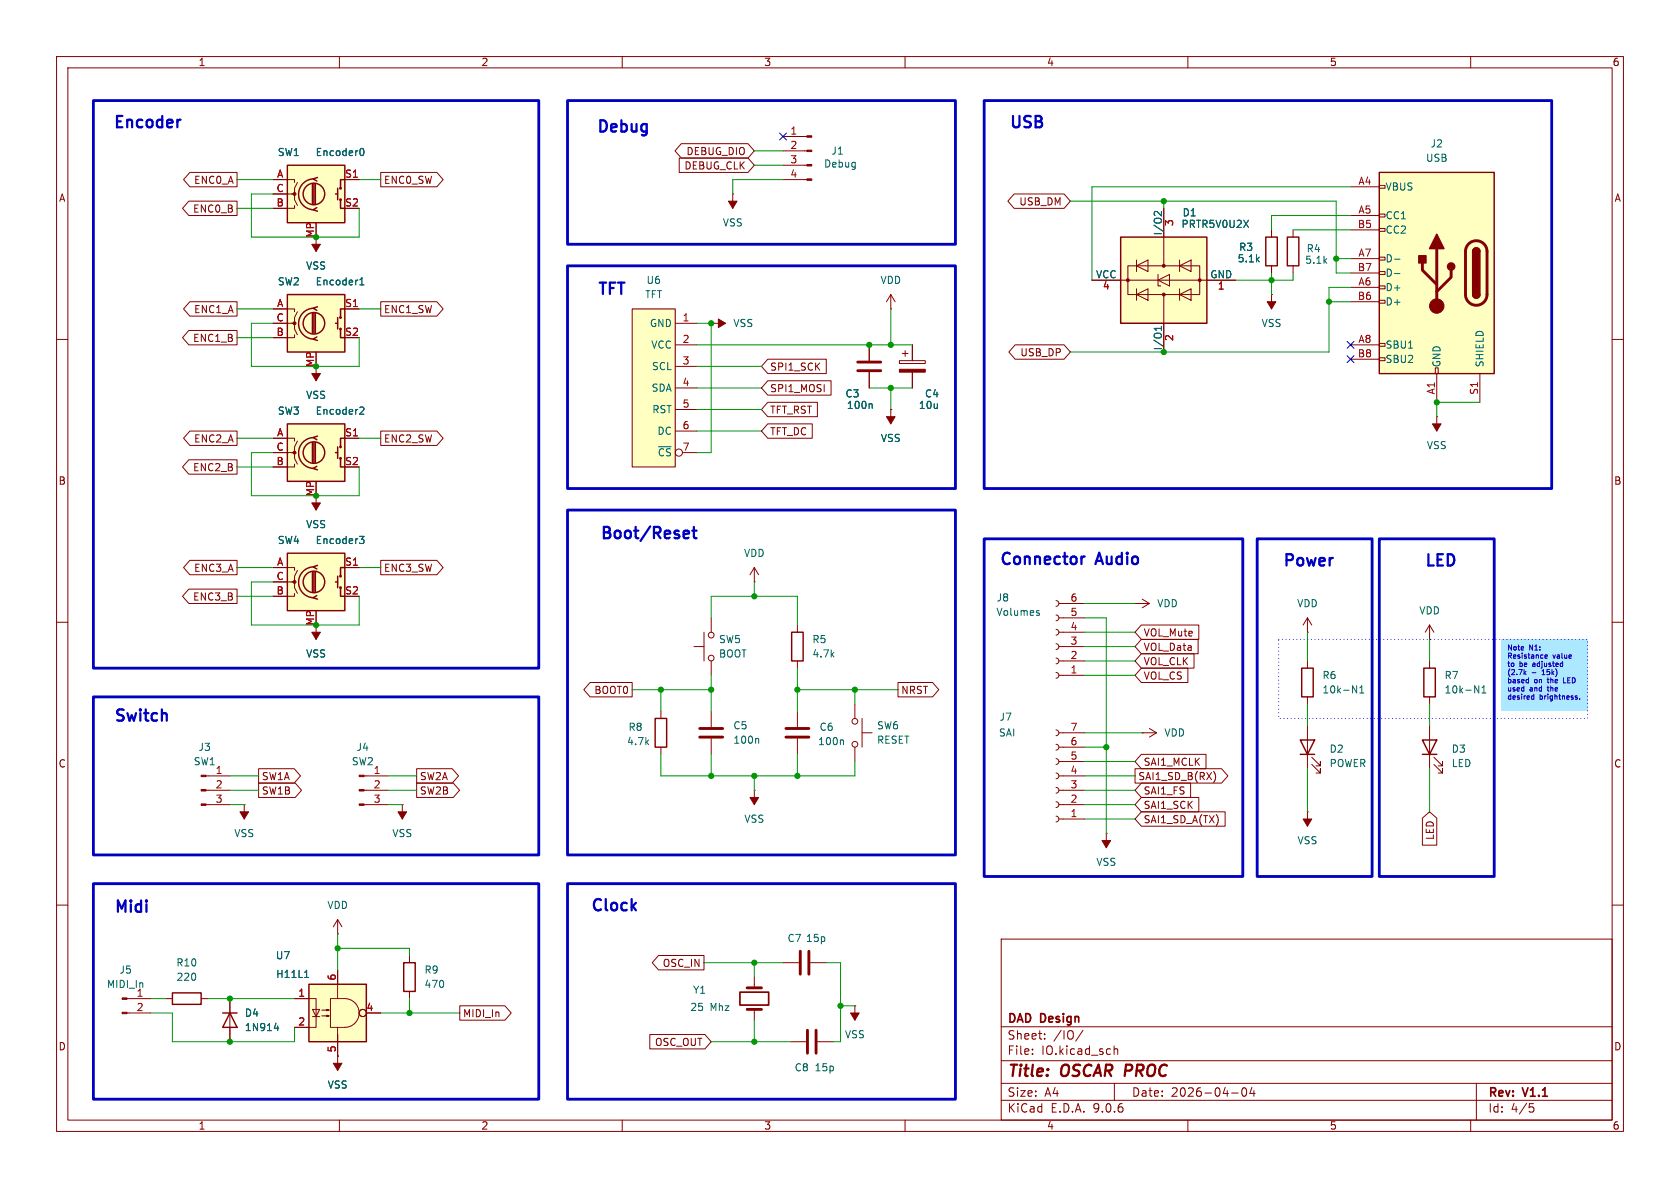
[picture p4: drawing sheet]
<svg xmlns="http://www.w3.org/2000/svg" width="297mm" height="210mm" viewBox="0 0 297 210" stroke-linecap="round" stroke-linejoin="round" font-family="sans-serif">
<g fill="none" stroke="#840000" stroke-width=".18">
<path d="M10 10h277v190h-277zM12 12h273v186h-273zM60 10v2M110 10v2M160 10v2M210 10v2M260 10v2M10 60h2M285 60h2M10 110h2M285 110h2M10 160h2"/>
<path d="M177 166h108v32h-108zM285 160h2M60 198v2M110 198v2M160 198v2M177 194.5h108M177 191.5h108M177 187.5h108M177 181.5h108M182.5 186.3v.1M182.5 185.5v.1M184.7 183.6v.1"/>
<path d="M184.7 182.8v.1M191.5 182.1l-1.3 2M197 184.9v1.5M197 185.5l.2-.1 .3 .1 .1 .9M197 191.5v3M210 198v2M217.7 193.2h1.2M219.7 192.4l.2-.1a.81 .81 0 0 1 .6 .6 .81 .81 0 0 1-.3 .8l-.2 .1a.81 .81 0 0 1-.3-1.4zM221.3 192.2l-.3 1.1h.9M221.7 192.8v1M260 198v2M261 191.5v6.5"/>
<path d="M270.4 195.1h.7M270.5 195.7h.4l.3 .3-.2 .5-.5 .1"/>
</g>
<path d="M265.4 113h15.3v12.7h-15.3z" fill="#ace8ff"/>
<path d="M142.7 182.1v4.1M144.3 182.1v4.1" fill="none" stroke="#840000" stroke-width=".51"/>
<path d="M139.7 184.2h2.8M144.5 184.2h2.8" fill="none" stroke="#840000" stroke-width=".18"/>
<path d="M243.8 30.5h20.4v35.5h-20.4z" fill="#ffffc2"/>
<g fill="none" stroke="#840000" stroke-width=".18">
<path d="M238.8 33h5M238.8 38.1h5M243.8 32.8h1.1v.5h-1.1zM243.8 37.8h1.1v.6h-1.1zM224.8 52.1h.1M224.8 40.6v1.3M224.8 47v1.3M224.8 52.1v2.5M228.6 40.6v1.3M228.6 47v1.3M238.8 40.6h5M238.8 45.7h5"/>
<path d="M238.8 48.3h5M238.8 50.8h5M238.8 53.3h5M243.8 40.4h1.1v.5h-1.1zM243.8 45.5h1.1v.5h-1.1zM243.8 48h1.1v.5h-1.1zM243.8 50.5h1.1v.6h-1.1zM243.8 53.1h1.1v.5h-1.1zM238.8 61h5M238.8 63.5h5M243.8 60.7h1.1v.5h-1.1zM243.8 63.2h1.1v.6h-1.1z"/>
<path d="M253.7 65h.6v1h-.6zM254 66v5.1M261.6 66v5.1M125.7 125.7v2.8M125.7 130.6v2.8"/>
</g>
<path d="M243.8 30.5h20.4v35.5h-20.4zM223.8 41.9h2v5.1h-2zM227.6 41.9h2v5.1h-2zM260.3 44.5a.64 .64 0 0 1 .7-.7 .64 .64 0 0 1 .6 .7M260.3 52.1a.64 .64 0 0 0 .7 .6 .64 .64 0 0 0 .6-.6" fill="none" stroke="#840000" stroke-width=".25"/>
<path d="M251.5 46.5v1.3l2.5 2.5M254 43.9v10.2M256.5 47.8v1.2l-2.5 2.6M259.6 43.1a1.91 1.91 0 0 1 2.1-.4 1.91 1.91 0 0 1 1.2 1.8v7.6a1.91 1.91 0 0 1-1.9 1.9 1.91 1.91 0 0 1-1.9-1.9v-7.8l.2-.6zM123.7 128.8h4.1M123.7 130.3h4.1" fill="none" stroke="#840000" stroke-width=".51"/>
<g fill="#840000" stroke="#840000" stroke-width=".25">
<path d="M260.3 44.5h1.3v7.6h-1.3z"/>
<path d="M260.5 44a.64 .64 0 0 1 .7-.1 .64 .64 0 0 1 .4 .6h-1.3z"/>
<path d="M260.3 52.1h1.3a.64 .64 0 0 1-.6 .6 .64 .64 0 0 1-.7-.6z"/>
<path d="M254 41.4l1.3 2.5h-2.6z"/>
<path d="M250.8 45.2h1.3v1.3h-1.3z"/>
<circle cx="256.5" cy="47.1" r=".63"/>
</g>
<g fill="#840000" stroke="#840000" stroke-width=".18">
<path d="M224 53.3h1.6l-.8 1.3z"/>
<circle cx="254" cy="54.1" r="1.27"/>
</g>
<path d="M246.5 45.8h1M246.5 48.4h1M133.9 130.5l.2 .2v.7" fill="none" stroke="#006464" stroke-width=".18"/>
<path d="M111.8 54.6h7.6v28h-7.6z" fill="#ffffc2"/>
<g fill="none" stroke="#840000" stroke-width=".18">
<path d="M111.8 54.6h7.6v28h-7.6zM119.4 57.2h3.8M119.4 61h3.8M119.4 64.8h3.8M119.4 68.6h3.8M119.4 72.4h3.8M119.4 76.2h3.8M157.5 72.4h.1M157.5 72.4v2.5M120.6 80h2.6M133.3 102.9h.1M133.3 100.3l-.7 1.3"/>
<path d="M133.3 100.3l.8 1.3M133.3 100.3v2.6M116.8 125.7v1.3M116.8 132.1v1.3M133.3 139.7h.1M133.3 139.7v2.5M151.1 177.8h.1M151.1 177.8v2.5"/>
</g>
<g fill="#840000" stroke="#840000" stroke-width=".18">
<path d="M132.6 141h1.5l-.8 1.2z"/>
<path d="M156.7 73.7h1.5l-.7 1.2z"/>
<path d="M150.4 179.1h1.5l-.8 1.2z"/>
</g>
<path d="M115.8 127h2.1v5.1h-2.1z" fill="none" stroke="#840000" stroke-width=".25"/>
<path d="M54.6 174h10.2v10.2h-10.2z" fill="#ffffc2"/>
<path d="M54.6 174h10.2v10.2h-10.2z" fill="none" stroke="#840000" stroke-width=".25"/>
<g fill="none" stroke="#840000" stroke-width=".18">
<path d="M151.1 124.5v2.5M151.1 132.1v2.5M152.4 129.5h1.8M152.4 127v5.1M52.1 176.5h3.8v5.1h-3.8M55.2 178.4h1.3l-.6 1.3zM55.2 179.7h1.3M56.9 178.6h1.3l-.4 .1v-.3l.4 .2M56.9 179.6h1.3l-.4 .1v-.2l.4 .1M58.4 176.5h2.6a2.54 2.54 0 0 1 2.5 2.6 2.54 2.54 0 0 1-2.5 2.5h-2.6zM59.7 171.5v5M64.8 179.1h2.5"/>
<path d="M133.3 172.7v1.9M133.3 178.4v1.9M59.7 181.6v2.6v-1.3M59.7 184.2v2.5"/>
<circle cx="151.1" cy="127.5" r=".51"/>
<circle cx="151.1" cy="131.6" r=".51"/>
<circle cx="64.1" cy="179.1" r=".63"/>
</g>
<path d="M53.8 172.8h.8M54.1 171.7l.1-.2v1.3" fill="none" stroke="#006464" stroke-width=".18"/>
<path d="M132.1 178.4h2.5M132.1 174.6h2.5" fill="none" stroke="#840000" stroke-width=".51"/>
<path d="M130.8 175.4h5.1v2.3h-5.1z" fill="none" stroke="#840000" stroke-width=".3"/>
<path d="M198.1 41.9h15.3v15.3h-15.3z" fill="#ffffc2"/>
<path d="M198.1 41.9h15.3v15.3h-15.3zM251.7 118.1h2v5.1h-2zM229.9 130.8h2.5l-1.3 2.6zM229.9 133.4h2.5M251.5 130.8h2.5l-1.3 2.6zM251.5 133.4h2.5M39.4 179.1h2.5M40.6 179.1l1.3 2.5h-2.5zM71.4 170.2h2v5.1h-2z" fill="none" stroke="#840000" stroke-width=".25"/>
<g fill="none" stroke="#840000" stroke-width=".18">
<path d="M129.5 34.3h.1M129.5 34.3v2.5M138.4 24.1h4.2M138.4 26.7h4.2M138.4 29.2h4.2M138.4 31.8h4.2M205.7 36.8v10.2M125.7 57.2h.1M125.7 57.2h2.6M157.5 54.6h.1M157.5 52.1l-.8 1.2M157.5 52.1l.7 1.2"/>
<path d="M157.5 52.1v2.5M193 49.5h25.4M199.4 47h12.7v5.1h-12.7zM200.9 52.1l2-1v2zM200.9 47l2-1v2zM200.9 46v2M200.9 51.1v2M204.7 49.5l2.1-1v2zM204.7 48.5v2h.5M205.7 52.1v10.1M208.5 52.1l2.1-1v2zM208.5 47l2.1-1v2z"/>
<path d="M208.5 46v2M208.5 51.1v2M153.7 61v2.8M153.7 65.8v2.8M159 63.8h4.6v.5h-4.6zM159.5 62.5h1M160 62v1M161.3 61v2.8M161.3 65.8v2.8M186.7 118.9l.3 .1 .2 .4-.2 .3-.3 .2M186.7 116.3l.3 .2 .2 .3-.2 .4-.3 .1M186.7 113.8l.3 .1 .2 .4-.2 .4-.3 .1"/>
<path d="M186.7 111.3l.3 .1 .2 .4-.2 .3-.3 .2M186.7 108.7l.3 .2 .2 .3-.2 .4-.3 .1M186.7 106.2l.3 .1 .2 .4-.2 .3-.3 .2M187.2 119.4h4.6M187.2 116.8h4.6M187.2 114.3h4.6M187.2 111.8h4.6M187.2 109.2h4.6M187.2 106.7h4.6M200.7 106.7h.1M200.7 106.7h2.5M201.9 105.9l1.3 .8"/>
<path d="M203.2 106.7l-1.3 .7M252.7 116.8v1.3M141 125.7v2.8M141 130.6v2.8M186.7 139.2l.3 .1 .2 .4-.2 .4-.3 .1M186.7 136.7l.3 .1 .2 .4-.2 .3-.3 .2M186.7 134.1l.3 .2 .2 .3-.2 .4-.3 .1M186.7 131.6l.3 .1 .2 .4-.2 .3-.3 .2M186.7 129l.3 .2 .2 .3-.2 .4-.3 .1M187.2 129.5h4.6M187.2 139.7h4.6M187.2 137.2h4.6"/>
<path d="M187.2 134.6h4.6M187.2 132.1h4.6M201.9 129.5h.1M201.9 129.5h2.6M203.2 128.8l1.3 .7M204.5 129.5l-1.3 .8M231.1 128.3v7.6M231.9 135.1l1.5 1.6v-.8v.8h-.7M231.9 133.9l1.5 1.5v-.8v.8h-.7M252.7 123.2v1.3M252.7 128.3v7.6M253.5 135.1l1.5 1.6v-.8v.8h-.7"/>
<path d="M253.5 133.9l1.5 1.5v-.8v.8h-.7M186.7 144.3l.3 .1 .2 .4-.2 .3-.3 .2M186.7 141.7l.3 .2 .2 .3-.2 .4-.3 .1M187.2 144.8h4.6M187.2 142.2h4.6M195.6 147.3h.1M195.6 147.3v2.6M231.1 143.5h.1M231.1 143.5v2.6M40.6 176.5v7.7M59.7 165.1h.1M59.7 162.6l-.8 1.2"/>
<path d="M59.7 162.6l.8 1.2M59.7 162.6v2.5M72.4 168.9v1.3M72.4 175.3v1.2M138.4 170.2h2.8M143.3 170.2h2.7M59.7 186.7h.1M59.7 186.7v2.5"/>
</g>
<g fill="#840000" stroke="#840000" stroke-width=".18">
<path d="M127 56.4l1.3 .8-1.3 .7z"/>
<path d="M159 65.3h4.6v.5h-4.6z"/>
<path d="M142.6 24h.9v.3h-.9z"/>
<path d="M142.6 26.5h.9v.3h-.9z"/>
<path d="M142.6 29.1h.9v.2h-.9z"/>
<path d="M142.6 31.6h.9v.3h-.9z"/>
<path d="M128.8 35.6h1.5l-.8 1.2z"/>
<path d="M58.9 188h1.6l-.8 1.2z"/>
<path d="M194.8 148.6h1.5l-.7 1.3z"/>
<path d="M230.4 144.8h1.5l-.8 1.3z"/>
<circle cx="205.7" cy="52.1" r=".25"/>
<circle cx="199.4" cy="49.5" r=".25"/>
<circle cx="212.1" cy="49.5" r=".25"/>
<circle cx="205.7" cy="47" r=".25"/>
</g>
<path d="M205.3 37.4v.8l-.9-.8-.3 .1v.4M205.3 57.7v.7M205.3 58.1h-1.2l.3 .3M154 71.4l.2 .1v.7M183.4 108.4h.3l.1 .2-.2 .2h-.2M183.4 107.9l.3 .1M148.9 130.8l.2 .2v.6M260.7 121.2l.7 1.3v-1.3M262 122.5h.7M262 121.6l.3-.4v1.3M48.5 181.8h.8M49.1 181.3v.9" fill="none" stroke="#006464" stroke-width=".18"/>
<path d="M151.6 64h4.1M151.6 65.5h4.1M138.9 128.8h4.1M138.9 130.3h4.1M141.5 168.1v4.1M143 168.1v4.1" fill="none" stroke="#840000" stroke-width=".51"/>
<path d="M50.8 74.9h10.2v10.2h-10.2z" fill="#ffffc2"/>
<g fill="none" stroke="#840000" stroke-width=".25">
<path d="M50.8 74.9h10.2v10.2h-10.2zM55.2 78.2v3.6M55.5 77.3a2.73 2.73 0 0 0-2.7 2.8 2.73 2.73 0 0 0 2.7 2.7M55.5 78.2v3.6M55.8 78.2v3.6M56.1 77.1l-.7 .2 .6 .4M59.7 79v2M61 77.5h-.8v1.5M56 82.4l-.6 .4 .7 .3M59.3 80h.4M60.2 81v1.6h.8M230.1 118.1h2.1v5.1h-2.1z"/>
<circle cx="60.2" cy="79" r=".13"/>
<circle cx="55.5" cy="80" r="1.9"/>
<circle cx="60.2" cy="81" r=".13"/>
</g>
<g fill="none" stroke="#840000" stroke-width=".18">
<path d="M48.3 77.5h3.8v.5M52.6 78l-.5 1v1h-.5M61 77.5h2.5M48.3 80h3.8v1l.5 1M52.1 82v.6h-3.8M55.9 87.6v2.6M55.9 110.5v2.5M231.1 111.8h.1M231.1 109.2l-.7 1.3M231.1 109.2l.8 1.3M231.1 109.2v2.6M231.1 116.8v1.3"/>
<path d="M252.7 113h.1M252.7 110.5l-.7 1.3M252.7 110.5l.8 1.3M252.7 110.5v2.5M36.4 137.2h4.2M36.4 139.7h4.2M64.4 137.2h4.2M64.4 139.7h4.2M231.1 123.2v1.3M36.4 142.2h4.2M43.2 142.2h.1M43.2 142.2v2.6"/>
<path d="M64.4 142.2h4.2M71.1 142.2h.1M71.1 142.2v2.6"/>
</g>
<g fill="#840000" stroke="#840000" stroke-width=".18">
<path d="M55.1 111.8h1.5l-.7 1.2z"/>
<path d="M63.5 137h.9v.3h-.9z"/>
<path d="M63.5 139.6h.9v.2h-.9z"/>
<path d="M63.5 142.1h.9v.3h-.9z"/>
<path d="M42.4 143.5h1.5l-.7 1.3z"/>
<path d="M70.4 143.5h1.5l-.8 1.3z"/>
<path d="M35.6 137h.8v.3h-.8z"/>
<path d="M35.6 139.6h.8v.2h-.8z"/>
<path d="M35.6 142.1h.8v.3h-.8z"/>
<path d="M55.1 88.9h1.5l-.7 1.3z"/>
<circle cx="52.1" cy="80" r=".25"/>
</g>
<path d="M63.8 72h.4l.1 .3-.7 .9h.7M239.1 121.2l.7 1.3v-1.3M240.4 122.5h.7M240.4 121.6l.3-.4v1.3" fill="none" stroke="#006464" stroke-width=".18"/>
<path d="M50.8 97.8h10.2v10.2h-10.2z" fill="#ffffc2"/>
<g fill="none" stroke="#840000" stroke-width=".25">
<path d="M50.8 97.8h10.2v10.2h-10.2zM56.1 99.9l-.7 .3 .6 .4M55.2 101.1v3.5M55.5 100.2a2.73 2.73 0 0 0-2.7 2.7 2.73 2.73 0 0 0 2.7 2.8M55.5 101.1v3.5M55.8 101.1v3.5M56 105.3l-.6 .4 .7 .2M59.3 102.9h.4M59.7 101.9v2M60.2 103.9v1.5h.8M61 100.3h-.8v1.6"/>
<circle cx="55.5" cy="102.9" r="1.9"/>
<circle cx="60.2" cy="101.9" r=".13"/>
<circle cx="60.2" cy="103.9" r=".13"/>
</g>
<path d="M55.9 41.9v2.6M55.9 64.8v2.5M48.3 100.3h3.8v.5M48.3 102.9h3.8v1l.5 1M52.1 104.9v.5h-3.8M52.6 100.8l-.5 1.1v1h-.5M61 100.3h2.5" fill="none" stroke="#840000" stroke-width=".18"/>
<g fill="#840000" stroke="#840000" stroke-width=".18">
<path d="M55.1 43.2h1.5l-.7 1.3z"/>
<path d="M55.1 66h1.5l-.7 1.3z"/>
<circle cx="52.1" cy="102.9" r=".25"/>
</g>
<path d="M63.6 94.8h.7l-.4 .5 .4 .1v.4l-.2 .3h-.4" fill="none" stroke="#006464" stroke-width=".18"/>
<path d="M50.8 52.1h10.2v10.1h-10.2z" fill="#ffffc2"/>
<g fill="none" stroke="#840000" stroke-width=".25">
<path d="M50.8 52.1h10.2v10.1h-10.2zM55.2 55.4v3.5M55.5 54.5a2.73 2.73 0 0 0-2.7 2.7 2.73 2.73 0 0 0 2.7 2.7M55.5 55.4v3.5M55.8 55.4v3.5M56 59.6l-.6 .3 .7 .3M56.1 54.2l-.7 .3 .6 .4M59.3 57.2h.4M59.7 56.1v2.1M60.2 58.2v1.5h.8M61 54.6h-.8v1.5"/>
<circle cx="55.5" cy="57.2" r="1.9"/>
<circle cx="60.2" cy="58.2" r=".13"/>
<circle cx="60.2" cy="56.1" r=".13"/>
</g>
<path d="M48.3 54.6h3.8v.5M48.3 57.2h3.8v1l.5 1M52.1 59.2v.5h-3.8M52.6 55.1l-.5 1v1.1h-.5M61 54.6h2.5" fill="none" stroke="#840000" stroke-width=".18"/>
<circle cx="52.1" cy="57.1" r=".25" fill="#840000" stroke="#840000" stroke-width=".18"/>
<path d="M63.6 50.4h.7M63.6 49.5l.4-.4v1.3" fill="none" stroke="#006464" stroke-width=".18"/>
<path d="M50.8 29.2h10.2v10.2h-10.2z" fill="#ffffc2"/>
<g fill="none" stroke="#840000" stroke-width=".25">
<path d="M50.8 29.2h10.2v10.2h-10.2zM55.2 32.5v3.6M55.5 31.6a2.73 2.73 0 0 0-2.7 2.8 2.73 2.73 0 0 0 2.7 2.7M55.5 32.5v3.6M55.8 32.5v3.6M56 36.7l-.6 .4 .7 .2M56.1 31.4l-.7 .2 .6 .4M59.3 34.3h.4M59.7 33.3v2M60.2 35.3v1.5h.8M61 31.8h-.8v1.5M140 111.8h2v5h-2z"/>
<path d="M30.5 175.5h5.1v2h-5.1z"/>
<circle cx="55.5" cy="34.3" r="1.9"/>
<circle cx="60.2" cy="35.3" r=".13"/>
<circle cx="60.2" cy="33.3" r=".13"/>
</g>
<g fill="none" stroke="#840000" stroke-width=".18">
<path d="M33.4 35.6h8.5v2.5h-8.5l-1.1-1.3zM33.6 30.5h8.3v2.5h-8.3l-1.2-1.2zM48.3 31.8h3.8v.5M48.3 34.3h3.8v1l.5 1M52.1 36.3v.5h-3.8M52.6 32.3l-.5 1v1h-.5M61 31.8h2.5M67.3 30.5h9.9l1.1 1.3-1.1 1.2h-9.9zM120.1 27.9h12.1l1.1 1.3-1.1 1.3h-12.1zM120.4 25.4h11.8l1.1 1.3-1.1 1.2h-11.8l-1.1-1.2zM179.3 34.3h8.8l1.1 1.3-1.1 1.2h-8.8l-1.1-1.2zM205.7 36.8v5.1"/>
<path d="M33.4 58.4h8.5v2.6h-8.5l-1.1-1.3zM33.6 53.3h8.3v2.6h-8.3l-1.2-1.3zM48.3 54.6h2.5M48.3 57.2h2.5M48.3 59.7h2.5M61 54.6h2.5M67.3 53.3h9.9l1.1 1.3-1.1 1.3h-9.9zM193 49.5h5.1M205.7 57.2v5M213.4 49.5h5M224.8 40.6v1.3M224.8 47v1.3"/>
<path d="M33.6 76.2h8.3v2.5h-8.3l-1.2-1.2zM48.3 77.5h2.5M61 77.5h2.5M67.3 76.2h9.9l1.1 1.3-1.1 1.2h-9.9zM135.7 74.9h7.9v2.6h-7.9l-1.1-1.3zM135.7 63.5h10.4v2.5h-10.4l-1.1-1.2zM135.7 71.1h8.8v2.6h-8.8l-1.1-1.3zM135.7 67.3h11.2v2.6h-11.2l-1.1-1.3zM153.7 61v2.8M153.7 65.8v2.8M157.5 72.4h.1M161.3 61v2.8"/>
<path d="M161.3 65.8v2.8M179.5 61h8.6l1.1 1.2-1.1 1.3h-8.6l-1.1-1.3zM254 73.7h.1M254 73.7v2.5M33.4 81.3h8.5v2.5h-8.5l-1.1-1.2zM33.6 99.1h8.3v2.5h-8.3l-1.2-1.3zM48.3 80h2.5M48.3 82.6h2.5M67.3 99.1h9.9l1.1 1.2-1.1 1.3h-9.9zM33.4 104.1h8.5v2.6h-8.5l-1.1-1.3zM48.3 100.3h2.5M48.3 102.9h2.5"/>
<path d="M48.3 105.4h2.5M61 100.3h2.5M122.7 114.3h1.8M124.5 111.8v5M125.7 109.2v2.6M125.7 116.8v2.6M141 110.5v1.3M141 116.8v1.3M201.8 110.5h10.1v2.5h-10.1l-1.1-1.2zM201.8 113h10v2.6h-10l-1.1-1.3zM201.8 115.6h9.3v2.5h-9.3l-1.1-1.3zM201.8 118.1h8.2v2.6h-8.2l-1.1-1.3z"/>
<path d="M45.7 135.9h6.3l1.1 1.3-1.1 1.2h-6.3zM45.7 138.4h6.5l1.1 1.3-1.1 1.3h-6.5zM73.7 138.4h6.4l1.1 1.3-1.1 1.3h-6.4zM73.7 135.9h6.3l1.1 1.3-1.1 1.2h-6.3zM104.3 120.6h7.5v2.6h-7.5l-1.1-1.3zM158.7 120.6h6.2l1.1 1.3-1.1 1.3h-6.2zM200.7 135.9h15.3l1.1 1.3-1.1 1.2h-15.3zM201.8 138.4h8.7v2.6h-8.7l-1.1-1.3zM201.8 133.3h11.4v2.6h-11.4l-1.1-1.3zM214.6 136.4a1.49 1.49 0 0 1 0 1.9M201.8 141h10.1v2.5h-10.1l-1.1-1.3zM201.8 143.5h14.8v2.6h-14.8l-1.1-1.3z"/>
<path d="M251.5 144.6l1.2-1.1 1.3 1.1v4.8h-2.5zM22.5 176.5h4.2M22.5 179.1h4.2M29.2 176.5h1.3M35.6 176.5h1.2M40.6 176.5v2.6M52.1 176.5h2.5M59.7 171.5v2.5M64.8 179.1h2.5M81.3 177.8h8l1.1 1.3-1.1 1.2h-8zM116.4 168.9h8.1v2.6h-8.1l-1.1-1.3zM40.6 181.6v2.6"/>
<path d="M52.1 181.6h2.5M59.7 186.7h.1M59.7 184.2v2.5M114.9 182.9h9.7l1.1 1.3-1.1 1.2h-9.7z"/>
<circle cx="125.7" cy="116.3" r=".51"/>
<circle cx="125.7" cy="112.3" r=".51"/>
<circle cx="64.1" cy="179.1" r=".63"/>
</g>
<g fill="#840000" stroke="#840000" stroke-width=".18">
<path d="M21.6 176.4h.9v.3h-.9z"/>
<path d="M21.6 178.9h.9v.3h-.9z"/>
<path d="M253.2 74.9h1.6l-.8 1.3z"/>
<circle cx="52.1" cy="34.3" r=".25"/>
</g>
<g fill="none" stroke="#006464" stroke-width=".18">
<path d="M63.8 26.3l.1-.1a.68 .68 0 0 1 .5 .7 .68 .68 0 0 1-.5 .6l-.1-.1M205.3 37.4v.8l-.9-.8-.3 .1v.4M63.6 50.4h.7M63.6 49.5l.4-.4v1.3M205.3 57.7v.7M205.3 58.1h-1.2l.3 .3M63.8 72h.4l.1 .3-.7 .9h.7M154 71.4l.2 .1v.7M63.6 94.8h.7l-.4 .5 .4 .1v.4l-.2 .3h-.4M53.8 172.8h.8M54.1 171.7l.1-.2v1.3M48.5 181.8h.8"/>
<path d="M49.1 181.3v.9"/>
</g>
<g fill="none" stroke="#009600" stroke-width=".18">
<path d="M41.9 36.8h6.4M41.9 31.8h6.4M48.3 34.3h-3.9v7.6h19.1v-5.1M63.5 31.8h3.8M133.3 26.7h5.1M133.3 29.2h5.1M138.4 31.8h-8.9v2.5M189.2 35.6h47v12.7h2.6M205.7 35.6v1.2M238.8 33h-45.8v16.5M238.8 38.1h-14v2.5M41.9 54.6h6.4"/>
<path d="M41.9 59.7h6.4M48.3 57.2h-3.9v7.6h19.1v-5.1M63.5 54.6h3.8M123.2 57.2h2.5v22.8h-2.5M157.5 54.6v6.4M224.8 48.3v3.8M228.6 48.3v1.2h-10.2M228.6 40.6h10.2M234.9 53.3h3.9M236.2 45.7h2.6M238.8 50.8h-3.9v11.4h-45.7M41.9 77.5h6.4"/>
<path d="M63.5 77.5h3.8M123.2 64.8h11.4M123.2 72.4h11.4M123.2 76.2h11.4M123.2 68.6h11.4M123.2 61h38.1M153.7 68.6h7.6M157.5 68.6v3.8M261.6 71.1h-7.6v2.6M41.9 82.6h6.4M48.3 80h-3.9v7.6h19.1v-5M41.9 105.4h6.4"/>
<path d="M41.9 100.3h6.4M48.3 102.9h-3.9v7.6h19.1v-5.1M63.5 100.3h3.8M125.7 109.2v-3.8h15.3v5.1M125.7 119.4v6.3M133.3 102.9v2.5M141 118.1v7.6M191.8 109.2h3.8v38.1M191.8 106.7h8.9M191.8 114.3h8.9M191.8 119.4h8.9M191.8 111.8h8.9"/>
<path d="M191.8 116.8h8.9M231.1 111.8v5M252.7 113v3.8M40.6 137.2h5.1M40.6 139.7h5.1M68.6 137.2h5.1M68.6 139.7h5.1M111.8 121.9h13.9M116.8 121.9v3.8M116.8 133.4v3.8h34.3v-2.6M125.7 133.4v3.8M133.3 137.2v2.5"/>
<path d="M141 121.9h17.7M141 133.4v3.8M151.1 121.9v2.6M191.8 137.2h8.9M191.8 129.5h10.1M191.8 139.7h8.9M191.8 134.6h8.9M191.8 132.1h3.8M231.1 124.5v3.8M231.1 135.9v7.6M252.7 124.5v3.8M252.7 135.9v7.6"/>
<path d="M40.6 142.2h2.6M68.6 142.2h2.5M191.8 142.2h8.9M191.8 144.8h8.9M26.7 179.1h3.8v5.1h21.6v-2.6M26.7 176.5h2.5M36.8 176.5h15.3M59.7 165.1v6.4M59.7 167.6h12.7v1.3M67.3 179.1h14M72.4 176.5v2.6M124.5 170.2h13.9"/>
<path d="M133.3 170.2v2.5M146 170.2h2.6v14h-1.3M148.6 177.8h2.5M125.7 184.2h14M133.3 180.3v3.9"/>
</g>
<path d="M137.8 23.5l1.2 1.2M139 23.5l-1.2 1.2M238.2 62.9l1.2 1.2M238.2 60.4l1.2 1.2M239.4 62.9l-1.2 1.2M239.4 60.4l-1.2 1.2" fill="none" stroke="#000084" stroke-width=".18"/>
<g fill="none" stroke="#0000c2" stroke-width=".18">
<path d="M266.7 116.9v.8M269.5 118.9l.3 .4M269.8 118.7l-.4 .3M270.2 119.8v.9M273.1 116.1l.5-.1-.1-.2h-.2l-.2 .1 .1 .4h.3M276.4 119.8v.9h.5M270.1 120.1l.1 .1M270.2 120.7h-.1M270.8 123.6h.4M270.9 123l-.1 .1M271.1 123l.1 .1M271.2 122.7v.9"/>
<path d="M278.6 123.3l.3 .2-.3 .1M278.6 123l.2 .1M279.3 123.5v.1"/>
</g>
<path d="M31.7 21.2h.2M121.1 93.8l.6 .1 .1 .4-.9 .2M121.7 95l-.6 .1M122.4 93.8h.7M122.7 93.1v1.8l.1 .1 .3 .1M191.8 98.4l-.5 .2" fill="none" stroke="#0000c2" stroke-width=".4"/>
<path d="M16.5 17.8h78.7v100.3h-78.7zM100.3 17.8h68.6v25.4h-68.6zM174 17.8h100.3v68.6h-100.3zM100.3 47h68.6v39.4h-68.6zM100.3 90.2h68.6v60.9h-68.6zM174 95.3h45.7v59.6h-45.7zM222.2 95.3h20.4v59.6h-20.4zM243.8 95.3h20.4v59.6h-20.4zM16.5 123.2h78.7v27.9h-78.7zM16.5 156.2h78.7v38.1h-78.7zM100.3 156.2h68.6v38.1h-68.6z" fill="none" stroke="#0000c2" stroke-width=".5"/>
<path d="M226.1 113h54.6v14h-54.6z" fill="none" stroke="#0000c2" stroke-width=".18" stroke-dasharray="0 .6"/>
<g fill="#009600" stroke="#009600" stroke-width=".18">
<circle cx="55.9" cy="41.9" r=".46"/>
<circle cx="55.9" cy="64.8" r=".46"/>
<circle cx="125.7" cy="57.2" r=".46"/>
<circle cx="157.5" cy="61" r=".46"/>
<circle cx="153.7" cy="61" r=".46"/>
<circle cx="40.6" cy="184.2" r=".46"/>
<circle cx="40.6" cy="176.5" r=".46"/>
<circle cx="72.4" cy="179.1" r=".46"/>
<circle cx="59.7" cy="167.6" r=".46"/>
<circle cx="141" cy="121.9" r=".46"/>
<circle cx="151.1" cy="121.9" r=".46"/>
<circle cx="133.3" cy="184.2" r=".46"/>
<circle cx="148.6" cy="177.8" r=".46"/>
<circle cx="133.3" cy="105.4" r=".46"/>
<circle cx="133.3" cy="170.2" r=".46"/>
<circle cx="55.9" cy="110.5" r=".46"/>
<circle cx="55.9" cy="87.6" r=".46"/>
<circle cx="116.8" cy="121.9" r=".46"/>
<circle cx="125.7" cy="121.9" r=".46"/>
<circle cx="141" cy="137.2" r=".46"/>
<circle cx="133.3" cy="137.2" r=".46"/>
<circle cx="157.5" cy="68.6" r=".46"/>
<circle cx="125.7" cy="137.2" r=".46"/>
<circle cx="205.7" cy="35.6" r=".46"/>
<circle cx="224.8" cy="49.5" r=".46"/>
<circle cx="205.7" cy="62.2" r=".46"/>
<circle cx="254" cy="71.1" r=".46"/>
<circle cx="234.9" cy="53.3" r=".46"/>
<circle cx="236.2" cy="45.7" r=".46"/>
<circle cx="195.6" cy="132.1" r=".46"/>
</g>
<g font-size="2.8" fill="#0000c2">
<text x="19.8" y="23.2">Encoder</text>
<text x="105.3" y="24">Debug</text>
<text x="178.2" y="23.2">USB</text>
<text x="105.4" y="52.7">TFT</text>
<text x="105.9" y="95.8">Boot/Reset</text>
<text x="176.5" y="100.4">Connector</text>
<text x="193.9" y="100.4">Audio</text>
<text x="226.6" y="100.7">Power</text>
<text x="251.6" y="100.7">LED</text>
<text x="19.9" y="128.1">Switch</text>
<text x="20" y="161.9">Midi</text>
<text x="104.2" y="161.6">Clock</text>
</g>
<g font-size="2.8" fill="#840000">
<text x="178" y="190.9">Title:</text>
<text x="187.7" y="190.9">OSCAR PROC</text>
</g>
<g font-size="2.1" fill="#840000">
<text x="178" y="184">Sheet:</text>
<text x="178" y="181.2">DAD</text>
<text x="184" y="181.2">Design</text>
<text x="186.2" y="184">/IO/</text>
<text x="178" y="186.7">File:</text>
<text x="184.1" y="186.7">IO.kicad_sch</text>
<text x="178" y="196.9">KiCad</text>
<text x="178" y="194.1">Size:</text>
<text x="184.7" y="194.1">A4</text>
<text x="185.7" y="196.9">E.D.A.</text>
<text x="193.3" y="196.9">9.0.6</text>
<text x="200" y="194.1">Date:</text>
<text x="207" y="194.1">2026-04-04</text>
<text x="263" y="194.3">Rev:</text>
<text x="263" y="196.9">Id:</text>
<text x="267.1" y="196.9">4/5</text>
<text x="269.4" y="194.3">V1.1</text>
</g>
<g font-size="1.8" fill="#840000">
<text x="35" y="11.9">1</text>
<text x="85" y="11.9">2</text>
<text x="135" y="11.9">3</text>
<text x="185" y="11.9">4</text>
<text x="235" y="11.9">5</text>
<text x="285" y="11.9">6</text>
<text x="121.3" y="27.6">DEBUG_DIO</text>
<text x="10.3" y="35.9">A</text>
<text x="34.2" y="32.7">ENC0_A</text>
<text x="67.8" y="32.7">ENC0_SW</text>
<text x="120.9" y="30.2">DEBUG_CLK</text>
<text x="285.3" y="35.9">A</text>
<text x="34" y="37.8">ENC0_B</text>
<text x="180.1" y="36.5">USB_DM</text>
<text x="34.2" y="55.6">ENC1_A</text>
<text x="67.8" y="55.6">ENC1_SW</text>
<text x="34" y="60.6">ENC1_B</text>
<text x="136" y="65.7">SPI1_SCK</text>
<text x="180.3" y="63.2">USB_DP</text>
<text x="136" y="69.5">SPI1_MOSI</text>
<text x="136" y="77.2">TFT_DC</text>
<text x="136" y="73.3">TFT_RST</text>
<text x="34" y="83.5">ENC2_B</text>
<text x="34.2" y="78.4">ENC2_A</text>
<text x="67.8" y="78.4">ENC2_SW</text>
<text x="10.3" y="85.9">B</text>
<text x="55.6" y="87.8" transform="rotate(-90 55.6 87.8)">MP</text>
<text x="285.3" y="85.9">B</text>
<text x="34.2" y="101.3">ENC3_A</text>
<text x="67.8" y="101.3">ENC3_SW</text>
<text x="34" y="106.4">ENC3_B</text>
<text x="202.1" y="112.7">VOL_Mute</text>
<text x="202.1" y="115.3">VOL_Data</text>
<text x="202.1" y="117.8">VOL_CLK</text>
<text x="105" y="122.9">BOOT0</text>
<text x="159.2" y="122.9">NRST</text>
<text x="202.1" y="120.3">VOL_CS</text>
<text x="10.3" y="135.9">C</text>
<text x="202.1" y="135.6">SAI1_MCLK</text>
<text x="285.3" y="135.9">C</text>
<text x="46.2" y="138.1">SW1A</text>
<text x="46.2" y="140.7">SW1B</text>
<text x="74.1" y="140.7">SW2B</text>
<text x="74.1" y="138.1">SW2A</text>
<text x="201.1" y="138.1">SAI1_SD_B(RX)</text>
<text x="202.1" y="143.2">SAI1_SCK</text>
<text x="202.1" y="140.7">SAI1_FS</text>
<text x="202.1" y="145.7">SAI1_SD_A(TX)</text>
<text x="253.7" y="148.6" transform="rotate(-90 253.7 148.6)">LED</text>
<text x="117.1" y="171.1">OSC_IN</text>
<text x="10.3" y="185.9">D</text>
<text x="81.8" y="180">MIDI_In</text>
<text x="115.7" y="185.1">OSC_OUT</text>
<text x="285.3" y="185.9">D</text>
<text x="35" y="199.9">1</text>
<text x="85" y="199.9">2</text>
<text x="135" y="199.9">3</text>
<text x="185" y="199.9">4</text>
<text x="235" y="199.9">5</text>
<text x="285" y="199.9">6</text>
</g>
<g font-size="1.8" fill="#a90000">
<text x="139.6" y="23.9">1</text>
<text x="139.6" y="26.4">2</text>
<text x="139.6" y="29">3</text>
<text x="48.8" y="34">C</text>
<text x="48.9" y="31.5">A</text>
<text x="60.9" y="31.5">S1</text>
<text x="139.6" y="31.5">4</text>
<text x="240" y="32.8">A4</text>
<text x="48.8" y="36.6">B</text>
<text x="60.9" y="36.6">S2</text>
<text x="207.7" y="40.1" transform="rotate(-90 207.7 40.1)">3</text>
<text x="240" y="40.4">B5</text>
<text x="240" y="37.8">A5</text>
<text x="55.6" y="42.1" transform="rotate(-90 55.6 42.1)">MP</text>
<text x="240" y="45.5">A7</text>
<text x="194.9" y="51.5">4</text>
<text x="215.2" y="51.5">1</text>
<text x="240" y="48">B7</text>
<text x="240" y="53.1">B6</text>
<text x="240" y="50.5">A6</text>
<text x="48.8" y="56.9">C</text>
<text x="48.8" y="59.4">B</text>
<text x="48.9" y="54.4">A</text>
<text x="60.9" y="54.4">S1</text>
<text x="60.9" y="59.4">S2</text>
<text x="120.6" y="56.9">1</text>
<text x="55.6" y="65" transform="rotate(-90 55.6 65)">MP</text>
<text x="120.6" y="60.7">2</text>
<text x="120.6" y="64.5">3</text>
<text x="207.7" y="60.4" transform="rotate(-90 207.7 60.4)">2</text>
<text x="240" y="63.2">B8</text>
<text x="240" y="60.7">A8</text>
<text x="120.6" y="68.3">4</text>
<text x="253.7" y="69.8" transform="rotate(-90 253.7 69.8)">A1</text>
<text x="261.4" y="69.9" transform="rotate(-90 261.4 69.9)">S1</text>
<text x="48.9" y="77.2">A</text>
<text x="60.9" y="77.2">S1</text>
<text x="120.6" y="72.1">5</text>
<text x="120.6" y="75.9">6</text>
<text x="48.8" y="79.8">C</text>
<text x="48.8" y="82.3">B</text>
<text x="60.9" y="82.3">S2</text>
<text x="120.6" y="79.8">7</text>
<text x="48.9" y="100.1">A</text>
<text x="60.9" y="100.1">S1</text>
<text x="48.8" y="102.6">C</text>
<text x="48.8" y="105.2">B</text>
<text x="60.9" y="105.2">S2</text>
<text x="189.2" y="106.4">6</text>
<text x="55.6" y="110.7" transform="rotate(-90 55.6 110.7)">MP</text>
<text x="189.2" y="111.5">4</text>
<text x="189.2" y="109">5</text>
<text x="189.2" y="119.1">1</text>
<text x="189.2" y="116.6">2</text>
<text x="189.2" y="114">3</text>
<text x="189.2" y="131.8">6</text>
<text x="189.2" y="129.3">7</text>
<text x="38" y="136.9">1</text>
<text x="66" y="136.9">1</text>
<text x="189.2" y="136.9">4</text>
<text x="189.2" y="134.4">5</text>
<text x="38" y="139.4">2</text>
<text x="38" y="142">3</text>
<text x="66" y="139.4">2</text>
<text x="66" y="142">3</text>
<text x="189.2" y="142">2</text>
<text x="189.2" y="139.4">3</text>
<text x="189.2" y="144.5">1</text>
<text x="59.4" y="173.4" transform="rotate(-90 59.4 173.4)">6</text>
<text x="24.1" y="176.3">1</text>
<text x="24.1" y="178.8">2</text>
<text x="52.6" y="176.3">1</text>
<text x="64.7" y="178.8">4</text>
<text x="52.6" y="181.4">2</text>
<text x="59.4" y="186.1" transform="rotate(-90 59.4 186.1)">5</text>
</g>
<g font-size="1.8" fill="#006464">
<text x="49" y="27.8">SW1</text>
<text x="55.7" y="27.8">Encoder0</text>
<text x="145.6" y="29.8">Debug</text>
<text x="146.9" y="27.5">J1</text>
<text x="252" y="28.8">USB</text>
<text x="252.8" y="26.3">J2</text>
<text x="244.9" y="33.9">VBUS</text>
<text x="127.7" y="40.2">VSS</text>
<text x="205.5" y="41.7" transform="rotate(-90 205.5 41.7)">I/O2</text>
<text x="208.8" y="40.5">PRTR5V0U2X</text>
<text x="209" y="38.5">D1</text>
<text x="244.9" y="39">CC1</text>
<text x="244.9" y="41.5">CC2</text>
<text x="54" y="47.9">VSS</text>
<text x="218.7" y="46.6">5.1k</text>
<text x="219" y="44.6">R3</text>
<text x="230.6" y="46.8">5.1k</text>
<text x="230.9" y="44.8">R4</text>
<text x="244.9" y="46.6">D-</text>
<text x="49" y="50.6">SW2</text>
<text x="55.7" y="50.6">Encoder1</text>
<text x="114" y="52.9">TFT</text>
<text x="114.2" y="50.4">U6</text>
<text x="155.6" y="50.4">VDD</text>
<text x="193.7" y="49.3">VCC</text>
<text x="213.9" y="49.3">GND</text>
<text x="244.9" y="49.1">D-</text>
<text x="244.9" y="51.7">D+</text>
<text x="114.8" y="58">GND</text>
<text x="129.5" y="58">VSS</text>
<text x="222.9" y="58">VSS</text>
<text x="244.9" y="54.2">D+</text>
<text x="115" y="61.8">VCC</text>
<text x="115.2" y="65.6">SCL</text>
<text x="205.5" y="62" transform="rotate(-90 205.5 62)">I/O1</text>
<text x="244.9" y="61.8">SBU1</text>
<text x="244.9" y="64.4">SBU2</text>
<text x="254.9" y="65" transform="rotate(-90 254.9 65)">GND</text>
<text x="262.5" y="65" transform="rotate(-90 262.5 65)">SHIELD</text>
<text x="54" y="70.7">VSS</text>
<text x="115.1" y="69.4">SDA</text>
<text x="149.4" y="70.5">C3</text>
<text x="163.4" y="70.5">C4</text>
<text x="49" y="73.5">SW3</text>
<text x="55.7" y="73.5">Encoder2</text>
<text x="115.2" y="73.3">RST</text>
<text x="116.1" y="77.1">DC</text>
<text x="149.6" y="72.5">100n</text>
<text x="162.3" y="72.5">10u</text>
<text x="116.2" y="80.9">~{CS}</text>
<text x="155.6" y="78.3">VSS</text>
<text x="252.1" y="79.6">VSS</text>
<text x="54" y="93.6">VSS</text>
<text x="49" y="96.4">SW4</text>
<text x="55.7" y="96.4">Encoder3</text>
<text x="131.4" y="98.7">VDD</text>
<text x="176.1" y="106.5">J8</text>
<text x="204.5" y="107.5">VDD</text>
<text x="229.2" y="107.5">VDD</text>
<text x="127" y="113.9">SW5</text>
<text x="143.5" y="113.9">R5</text>
<text x="176.1" y="109.1">Volumes</text>
<text x="250.8" y="108.8">VDD</text>
<text x="54" y="116.4">VSS</text>
<text x="127" y="116.4">BOOT</text>
<text x="143.5" y="116.4">4.7k</text>
<text x="233.7" y="120.2">R6</text>
<text x="233.7" y="122.8">10k-N1</text>
<text x="255.3" y="120.2">R7</text>
<text x="255.3" y="122.8">10k-N1</text>
<text x="110.8" y="131.9">4.7k</text>
<text x="111" y="129.4">R8</text>
<text x="129.5" y="129.1">C5</text>
<text x="129.5" y="131.7">100n</text>
<text x="144.5" y="131.9">100n</text>
<text x="144.8" y="129.4">C6</text>
<text x="154.9" y="131.7">RESET</text>
<text x="154.9" y="129.1">SW6</text>
<text x="176.5" y="130.4">SAI</text>
<text x="176.6" y="127.6">J7</text>
<text x="205.7" y="130.4">VDD</text>
<text x="34.2" y="135.5">SW1</text>
<text x="35" y="132.9">J3</text>
<text x="62.1" y="135.5">SW2</text>
<text x="62.9" y="132.9">J4</text>
<text x="235" y="133.3">D2</text>
<text x="235" y="135.8">POWER</text>
<text x="256.5" y="133.3">D3</text>
<text x="256.5" y="135.8">LED</text>
<text x="41.3" y="148.2">VSS</text>
<text x="69.3" y="148.2">VSS</text>
<text x="131.5" y="145.6">VSS</text>
<text x="229.3" y="149.5">VSS</text>
<text x="193.7" y="153.3">VSS</text>
<text x="57.8" y="160.9">VDD</text>
<text x="139.1" y="166.7">C7</text>
<text x="142.4" y="166.7">15p</text>
<text x="21" y="172.3">J5</text>
<text x="31.1" y="171">R10</text>
<text x="31.1" y="173.6">220</text>
<text x="48.7" y="169.8">U7</text>
<text x="48.7" y="173.1">H11L1</text>
<text x="74.9" y="172.3">R9</text>
<text x="18.8" y="174.9">MIDI_In</text>
<text x="43.2" y="179.9">D4</text>
<text x="74.9" y="174.9">470</text>
<text x="121.9" y="178.9">25</text>
<text x="122.4" y="175.9">Y1</text>
<text x="125.5" y="178.9">Mhz</text>
<text x="43.2" y="182.5">1N914</text>
<text x="149.3" y="183.7">VSS</text>
<text x="140.4" y="189.6">C8</text>
<text x="143.9" y="189.6">15p</text>
<text x="57.8" y="192.6">VSS</text>
</g>
<g font-size="1.3" fill="#0000c2">
<text x="266.4" y="115.3">Note</text>
<text x="266.4" y="116.8">Resistance</text>
<text x="266.4" y="118.2">to</text>
<text x="266.4" y="119.7">(2.7k</text>
<text x="268.7" y="118.2">be</text>
<text x="270.4" y="115.3">N1:</text>
<text x="270.8" y="119.7">-</text>
<text x="271.2" y="118.2">adjusted</text>
<text x="272.9" y="119.7">15k)</text>
<text x="274.6" y="116.8">value</text>
<text x="266.4" y="121.1">based</text>
<text x="266.4" y="122.6">used</text>
<text x="266.4" y="124">desired</text>
<text x="270.5" y="122.6">and</text>
<text x="271.3" y="121.1">on</text>
<text x="272.2" y="124">brightness.</text>
<text x="273.9" y="121.1">the</text>
<text x="273.9" y="122.6">the</text>
<text x="276.9" y="121.1">LED</text>
</g>
</svg>
